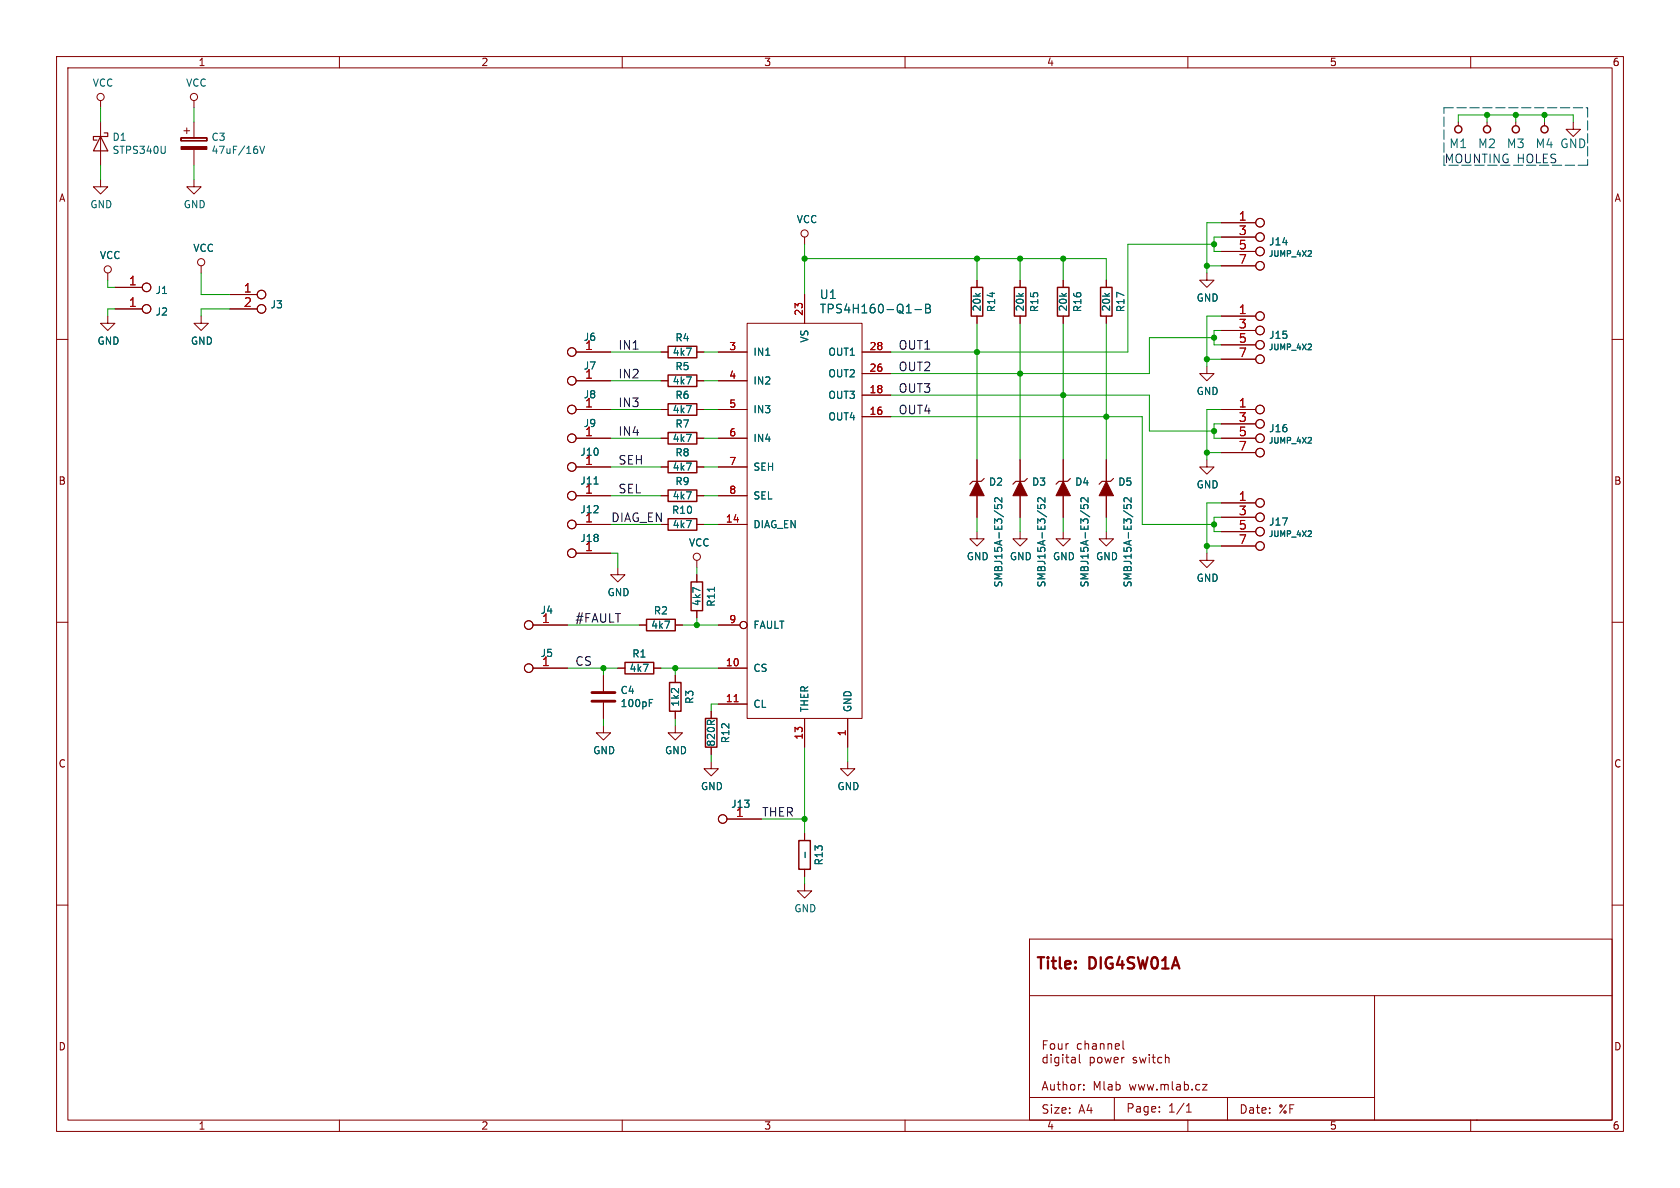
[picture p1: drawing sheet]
<svg xmlns="http://www.w3.org/2000/svg" width="297mm" height="210mm" viewBox="0 0 297 210" stroke-linecap="round" stroke-linejoin="round" font-family="sans-serif">
<g fill="none" stroke="#840000" stroke-width=".18">
<path d="M10 10h277v190h-277zM12 12h273v186h-273zM17.8 17.8v1.3M34.3 17.8v1.3M60 10v2M110 10v2M160 10v2M210 10v2M260 10v2M17.8 31.8v1.2h1.2l-1.2 1.3-1.3-1.3h1.3M17.8 21.6v7.6M32 24.4v.5z"/>
<path d="M32 24.9h4.6zM32 24.4h4.6zM32.5 23.1h1M33 22.6v1M34.3 31.8v1.2h1.3l-1.3 1.3-1.3-1.3h1.3M34.3 21.6v2.8M34.3 26.4v2.8M36.6 24.4v.5zM215.9 39.4h6.1M257.8 21.6v.6M262.9 21.6v.6M268 21.6v.6"/>
<path d="M273 21.6v.6M278.1 21.6v1.3h1.3l-1.3 1.2-1.2-1.2h1.2M10 60h2M19 55.9v1.3h1.3l-1.3 1.2-1.2-1.2h1.2M19 48.3v1.2M20.3 50.8h4.8M20.3 54.6h4.8M35.6 55.9v1.3h1.2l-1.2 1.2-1.3-1.2h1.3M35.6 47v1.3M40.6 52.1h4.9M40.6 54.6h4.9M132.1 57.2h20.3v69.8h-20.3z"/>
<path d="M142.2 41.9v1.3M142.2 52.1v5.1M172.7 49.5v1.3M172.7 55.9v1.3M180.3 49.5v1.3M180.3 55.9v1.3M188 49.5v1.3M188 55.9v1.3M195.6 49.5v1.3M195.6 55.9v1.3M213.4 48.3v1.2h1.2l-1.2 1.3-1.3-1.3h1.3M215.9 41.9h6.1"/>
<path d="M215.9 44.5h6.1M215.9 47h6.1M215.9 55.9h6.1M215.9 58.4h6.1M285 60h2M101.9 72.4h6M101.9 67.3h6M101.9 77.5h6M101.9 62.2h6M116.8 72.4h1.3M116.8 67.3h1.3M116.8 77.5h1.3"/>
<path d="M116.8 62.2h1.3M123.2 72.4h1.3M123.2 67.3h1.3M123.2 77.5h1.3M123.2 62.2h1.3M127 72.4h5.1M127 67.3h5.1M127 77.5h5.1M127 62.2h5.1M152.4 62.2h5.1M152.4 73.7h5.1M152.4 69.9h5.1"/>
<path d="M152.4 66h5.1M213.4 64.8v1.2h1.2l-1.2 1.3-1.3-1.3h1.3M215.9 72.4h6.1M215.9 77.5h6.1M215.9 74.9h6.1M215.9 61h6.1M215.9 63.5h6.1M101.9 92.7h6M101.9 82.6h6M101.9 87.6h6M101.9 97.8h6M116.8 92.7h1.3"/>
<path d="M116.8 82.6h1.3M116.8 87.6h1.3M123.2 92.7h1.3M123.2 99.1v1.2M123.2 82.6h1.3M123.2 87.6h1.3M127 92.7h5.1M127 82.6h5.1M127 87.6h5.1M172.7 94v1.3h1.3l-1.3 1.2-1.3-1.2h1.3M172.7 81.3v3.8M172.7 87.6v3.8"/>
<path d="M180.3 94v1.3h1.3l-1.3 1.2-1.2-1.2h1.2M180.3 81.3v3.8M180.3 87.6v3.8M188 94v1.3h1.2l-1.2 1.2-1.3-1.2h1.3M188 81.3v3.8M188 87.6v3.8M195.6 94v1.3h1.2l-1.2 1.2-1.3-1.2h1.3M195.6 81.3v3.8M195.6 87.6v3.8M213.4 81.3v1.3h1.2l-1.2 1.2-1.3-1.2h1.3M213.4 97.8v1.3h1.2l-1.2 1.2-1.3-1.2h1.3M215.9 88.9h6.1"/>
<path d="M215.9 91.4h6.1M215.9 94h6.1M215.9 96.5h6.1M215.9 80h6.1M10 110h2M94.2 110.5h6.1M94.2 118.1h6.1M106.7 119.4v2.8M109.2 100.3v1.3h1.3l-1.3 1.3-1.3-1.3h1.3M109.2 118.1h1.3M113 110.5h1.3M115.6 118.1h1.2"/>
<path d="M119.4 110.5h1.2M119.4 119.4v1.3M123.2 101.6v1.3M123.2 108v1.2M127 110.5h3.8M127 118.1h5.1M285 110h2M106.7 128.3v1.2h1.2l-1.2 1.3-1.3-1.3h1.3M106.7 124.2v2.8M119.4 128.3v1.2h1.2l-1.2 1.3-1.3-1.3h1.3M119.4 125.7v1.3M125.7 134.6v1.3h1.3l-1.3 1.3-1.2-1.3h1.2"/>
<path d="M125.7 125.7v1.3M125.7 132.1v1.3M127 124.5h5.1M142.2 127v5.1M149.9 134.6v1.3h1.2l-1.2 1.3-1.3-1.3h1.3M149.9 127v5.1M10 160h2M128.5 144.8h6.1M142.2 156.2v1.3h1.3l-1.3 1.3-1.2-1.3h1.2M142.2 147.3v1.3M142.2 153.7v1.2M285 160h2"/>
<path d="M182 166h103v32h-103zM182 176h103M243 176v22M60 198v2M110 198v2M160 198v2M182 194h61M184.4 187.6l.3 .3 .4-.1M184.5 184.7h.5M185.1 186.4v1.5M185.2 184h-.7v1.5M185.7 184.8l.3-.3 .3 .1 .2 .2"/>
<path d="M185.8 186.9v1M186.5 187.6l.2 .3 .5-.1M187.1 184.5v.8M187.2 186.9v1.2l-.3 .3-.4-.1M187.7 184.5v1M187.9 186.9v1M188.5 184.5v1M188.6 187.7l.4 .2M188.9 184.5l-.3 .1-.1 .2M189.5 187h.5l.1 .9M190.1 187.3h-.5a.29 .29 0 0 0-.2 .3 .29 .29 0 0 0 .2 .3l.5-.1M190.8 186.4v1.3l.2 .2"/>
<path d="M191.2 184.6l-.5-.1-.2 .3v.4l.1 .2h.6M191.6 192.6v.1M191.6 191.8v.1M191.8 184.6l.2-.1 .4 .1 .1 .9M191.8 184v1.5M192.7 187l.5-.1 .3 .3v.4l-.2 .2h-.6M192.7 186.9v1.5M193.2 184.6h.5l.1 .9M193.8 184.8l-.5 .1a.29 .29 0 0 0-.2 .3 .29 .29 0 0 0 .2 .3l.5-.1M194.2 187l.3-.1 .3 .3v.4l-.3 .3-.3-.1-.2-.2v-.4zM194.5 184.6l.2-.1 .4 .1 .1 .9M194.5 184.5v1"/>
<path d="M195.3 186.9l.3 1 .3-.7 .3 .7 .3-1M195.9 184.6l.2-.1 .4 .1v.9M195.9 184.5v1M197 187.4l.7-.1-.1-.3-.4-.1-.2 .2v.7h.6M197 194v4M197.2 185l.7-.2-.1-.2-.4-.1-.2 .2v.7h.6M198.3 186.9v1M198.5 184v1.3l.2 .2M198.7 186.9l-.2 .1-.2 .2M200.9 187l-.4-.1-.2 .2 .1 .2 .5 .2v.3h-.6M201.5 186.9l.2 1 .3-.7 .3 .7 .3-1M203.2 186.4v.1"/>
<path d="M203.2 186.9v1M203.7 186.9h.5M203.9 186.4v1.3l.3 .2M205 196.5v.1M205 195.7v.1M205.4 187l-.4-.1-.3 .3v.4l.1 .2h.6M206 187l.2-.1 .4 .1 .1 .9M206 186.4v1.5M209.7 196.6h.9M209.7 195.5l.5-.4v1.5M210 198v2M212.6 191.7h.8l-.8 1h.8"/>
<path d="M217 194v4M260 198v2M261 198h.1"/>
<circle cx="17.8" cy="17.1" r=".63"/>
<circle cx="34.3" cy="17.1" r=".63"/>
<circle cx="222.8" cy="39.4" r=".76"/>
<circle cx="19" cy="47.6" r=".63"/>
<circle cx="25.9" cy="50.8" r=".76"/>
<circle cx="25.9" cy="54.6" r=".76"/>
<circle cx="35.6" cy="46.4" r=".63"/>
<circle cx="46.2" cy="54.6" r=".76"/>
<circle cx="46.2" cy="52.1" r=".76"/>
<circle cx="142.2" cy="41.3" r=".63"/>
<circle cx="222.8" cy="58.4" r=".76"/>
<circle cx="222.8" cy="44.4" r=".76"/>
<circle cx="222.8" cy="55.9" r=".76"/>
<circle cx="222.8" cy="47" r=".76"/>
<circle cx="222.8" cy="41.9" r=".76"/>
<circle cx="101.1" cy="62.2" r=".76"/>
<circle cx="101.1" cy="67.3" r=".76"/>
<circle cx="101.1" cy="72.4" r=".76"/>
<circle cx="101.1" cy="77.5" r=".76"/>
<circle cx="222.8" cy="74.9" r=".76"/>
<circle cx="222.8" cy="61" r=".76"/>
<circle cx="222.8" cy="77.5" r=".76"/>
<circle cx="222.8" cy="72.4" r=".76"/>
<circle cx="222.8" cy="63.5" r=".76"/>
<circle cx="101.1" cy="87.6" r=".76"/>
<circle cx="101.1" cy="92.7" r=".76"/>
<circle cx="101.1" cy="97.8" r=".76"/>
<circle cx="101.1" cy="82.5" r=".76"/>
<circle cx="123.2" cy="98.4" r=".63"/>
<circle cx="222.8" cy="94" r=".76"/>
<circle cx="222.8" cy="80" r=".76"/>
<circle cx="222.8" cy="96.5" r=".76"/>
<circle cx="222.8" cy="88.9" r=".76"/>
<circle cx="222.8" cy="91.4" r=".76"/>
<circle cx="93.5" cy="110.5" r=".76"/>
<circle cx="93.5" cy="118.1" r=".76"/>
<circle cx="131.4" cy="110.5" r=".63"/>
<circle cx="127.8" cy="144.8" r=".76"/>
</g>
<g fill="none" stroke="#840000" stroke-width=".25">
<path d="M171.7 50.8h2v5.1h-2zM179.3 50.8h2.1v5.1h-2.1zM186.9 50.8h2.1v5.1h-2.1zM194.6 50.8h2v5.1h-2zM118.1 71.4h5.1v2h-5.1zM118.1 66.3h5.1v2h-5.1zM118.1 76.5h5.1v2h-5.1zM118.1 61.2h5.1v2h-5.1zM118.1 91.7h5.1v2h-5.1zM118.1 81.5h5.1v2.1h-5.1zM118.1 86.6h5.1v2h-5.1zM110.5 117.1h5.1v2h-5.1z"/>
<path d="M114.3 109.5h5.1v2h-5.1zM122.2 102.9h2v5.1h-2zM118.4 120.7h2v5h-2zM124.7 127h2v5.1h-2zM141.2 148.6h2.1v5.1h-2.1z"/>
<circle cx="257.8" cy="22.9" r=".63"/>
<circle cx="262.9" cy="22.9" r=".63"/>
<circle cx="268" cy="22.9" r=".63"/>
<circle cx="273" cy="22.9" r=".63"/>
</g>
<path d="M17.8 24.1l1.2 2.6h-2.5zM18.4 23.5h.6v.6h-2.5v.7h.6M174 84.6l-.5 .5h-1.5l-.6 .5M181.6 84.6l-.5 .5h-1.5l-.5 .5M189.2 84.6l-.5 .5h-1.5l-.5 .5M196.8 84.6l-.5 .5h-1.5l-.5 .5" fill="none" stroke="#840000" stroke-width=".2"/>
<g fill="#840000" stroke="#840000" stroke-width=".18">
<path d="M172.7 85.1l1.3 2.5h-2.6z"/>
<path d="M188 85.1l1.2 2.5h-2.5z"/>
<path d="M32 25.9h4.6v.5h-4.6z"/>
<path d="M195.6 85.1l1.2 2.5h-2.5z"/>
<path d="M180.3 85.1l1.3 2.5h-2.5z"/>
</g>
<g fill="none" stroke="#006464" stroke-width=".18">
<path d="M29.2 25.9v1l-.1 .2M45.5 26.5v.5M45.9 25.9l.4 1.2 .5-1.2M161.7 54.7h1.2M163.6 53.8h.5l.3 .1v.3l-.3 .3a.41 .41 0 0 1 .4 .4 .41 .41 0 0 1-.3 .4h-.6zM163.6 54.5h.5M231.2 45.3h.6M231.8 44.4v.3M231.2 78.3h.6M231.2 61.8h.6M231.8 60.9v.3M231.8 77.4v.4"/>
<path d="M105 85.6h.7M175.8 90.3l1.6 1.1M175.8 89.3v.6h.6l-.1-.2 .1-.4 .2-.1 .4 .1 .1 .1-.1 .5M177.1 88v.8l-.9-.8-.4 .2 .2 .5M183.4 90.3l1.6 1.1M183.5 89.3v.6h.6l-.2-.2 .1-.4 .2-.1 .4 .1 .1 .1-.1 .5M184.7 88v.8l-.9-.8-.3 .2 .1 .5M191 90.3l1.7 1.1M191.1 89.3v.6h.6l-.1-.2v-.4l.2-.1 .4 .1 .1 .1-.1 .5M192.3 88v.8l-.9-.8-.3 .2 .1 .5M198.6 90.3l1.7 1.1M198.7 89.3v.6h.6l-.1-.2v-.4l.2-.1 .4 .1 .2 .1-.2 .5"/>
<path d="M200 88v.8l-.9-.8-.4 .2 .1 .5M231.2 94.8h.6M231.8 93.9v.4M126.3 103.8v.7M114.8 124.2h.4M114.8 123.6h.6M142.3 150.6v1"/>
</g>
<path d="M104.6 124h4.1M104.6 122.4h4.1" fill="none" stroke="#840000" stroke-width=".51"/>
<path d="M129.8 124h.7" fill="none" stroke="#a90000" stroke-width=".18"/>
<path d="M255.3 19.1h25.4M280.7 19.1v10.1M255.3 29.2v-10.1M280.7 29.2h-25.4" fill="none" stroke="#0000c2" stroke-width=".18" stroke-dasharray="1.7 .6"/>
<g fill="none" stroke="#009600" stroke-width=".18">
<path d="M17.8 19.1v2.5M34.3 19.1v2.5M17.8 29.2v2.6M34.3 29.2v2.6M215.9 39.4h-2.5v8.9M257.8 21.6v-1.3h20.3v1.3M262.9 20.3v1.3M268 20.3v1.3M273 20.3v1.3M19 49.5v1.3h1.3M20.3 54.6h-1.3v1.3M35.6 48.3v3.8h5"/>
<path d="M40.6 54.6h-5v1.3M142.2 43.2v8.9M142.2 45.7h53.4v3.8M172.7 45.7v3.8M172.7 57.2v24.1M180.3 45.7v3.8M180.3 57.2v24.1M188 45.7v3.8M188 57.2v24.1M195.6 57.2v24.1M213.4 47h2.5M214.6 59.7h-11.4v6.3h-45.7"/>
<path d="M214.6 43.2h-15.2v19h-41.9M215.9 41.9h-1.3v2.6h1.3M215.9 58.4h-1.3v2.6h1.3M215.9 55.9h-2.5v8.9M107.9 72.4h8.9M107.9 77.5h8.9M107.9 62.2h8.9M107.9 67.3h8.9M124.5 72.4h2.5M124.5 77.5h2.5M124.5 62.2h2.5M124.5 67.3h2.5"/>
<path d="M157.5 73.7h44.4v19h12.7M157.5 69.9h45.7v6.3h11.4M213.4 63.5h2.5M215.9 74.9h-1.3v2.6h1.3M215.9 72.4h-2.5v8.9M107.9 92.7h8.9M107.9 87.6h8.9M107.9 82.6h8.9M107.9 97.8h1.3v2.5M124.5 92.7h2.5M124.5 87.6h2.5M124.5 82.6h2.5"/>
<path d="M172.7 91.4v2.6M180.3 91.4v2.6M188 91.4v2.6M195.6 91.4v2.6M213.4 80h2.5M213.4 96.5h2.5M215.9 91.4h-1.3v2.6h1.3M215.9 88.9h-2.5v8.9M100.3 118.1h8.9M100.3 110.5h12.7M106.7 118.1v1.3M116.8 118.1h10.2"/>
<path d="M119.4 118.1v1.3M120.6 110.5h6.4M123.2 100.3v1.3M123.2 109.2v1.3M106.7 127v1.3M119.4 127v1.3M125.7 133.4v1.2M127 124.5h-1.3v1.2M142.2 132.1v15.2M149.9 132.1v2.5M134.6 144.8h7.6M142.2 154.9v1.3"/>
</g>
<g fill="#009600" stroke="#009600" stroke-width=".18">
<circle cx="214.6" cy="43.2" r=".46"/>
<circle cx="213.4" cy="63.5" r=".46"/>
<circle cx="195.6" cy="73.7" r=".46"/>
<circle cx="180.3" cy="66" r=".46"/>
<circle cx="188" cy="69.9" r=".46"/>
<circle cx="188" cy="45.7" r=".46"/>
<circle cx="106.7" cy="118.1" r=".46"/>
<circle cx="119.4" cy="118.1" r=".46"/>
<circle cx="123.2" cy="110.5" r=".46"/>
<circle cx="268" cy="20.3" r=".46"/>
<circle cx="262.9" cy="20.3" r=".46"/>
<circle cx="214.6" cy="59.7" r=".46"/>
<circle cx="213.4" cy="47" r=".46"/>
<circle cx="273" cy="20.3" r=".46"/>
<circle cx="142.2" cy="144.8" r=".46"/>
<circle cx="180.3" cy="45.7" r=".46"/>
<circle cx="142.2" cy="45.7" r=".46"/>
<circle cx="172.7" cy="45.7" r=".46"/>
<circle cx="172.7" cy="62.2" r=".46"/>
<circle cx="213.4" cy="96.5" r=".46"/>
<circle cx="214.6" cy="76.2" r=".46"/>
<circle cx="214.6" cy="92.7" r=".46"/>
<circle cx="213.4" cy="80" r=".46"/>
</g>
<g font-size="2.8" fill="#840000">
<text x="183" y="171.9">Title:</text>
<text x="192.7" y="171.9">DIG4SW01A</text>
</g>
<text font-size="2.1" fill="#0000c2" x="255.3" y="29">MOUNTING HOLES</text>
<g font-size="2.1" fill="#006464">
<text x="256.1" y="26.4">M1</text>
<text x="261.2" y="26.4">M2</text>
<text x="266.3" y="26.4">M3</text>
<text x="271.4" y="26.4">M4 GND</text>
<text x="144.8" y="53.1">U1</text>
<text x="144.8" y="55.6">TPS4H160-Q1-B</text>
</g>
<g font-size="2.1" fill="#a90000">
<text x="218.9" y="39.1">1</text>
<text x="218.9" y="41.7">3</text>
<text x="218.9" y="44.2">5</text>
<text x="218.9" y="46.7">7</text>
<text x="22.7" y="50.5">1</text>
<text x="43" y="51.8">1</text>
<text x="22.7" y="54.4">1</text>
<text x="43" y="54.4">2</text>
<text x="218.9" y="55.6">1</text>
<text x="218.9" y="58.2">3</text>
<text x="103.3" y="62">1</text>
<text x="218.9" y="60.7">5</text>
<text x="218.9" y="63.2">7</text>
<text x="103.3" y="67.1">1</text>
<text x="103.3" y="77.2">1</text>
<text x="103.3" y="72.1">1</text>
<text x="218.9" y="72.1">1</text>
<text x="218.9" y="74.7">3</text>
<text x="218.9" y="77.2">5</text>
<text x="103.3" y="82.3">1</text>
<text x="218.9" y="79.8">7</text>
<text x="103.3" y="87.4">1</text>
<text x="218.9" y="88.6">1</text>
<text x="103.3" y="92.5">1</text>
<text x="218.9" y="91.2">3</text>
<text x="218.9" y="93.7">5</text>
<text x="103.3" y="97.5">1</text>
<text x="218.9" y="96.3">7</text>
<text x="95.7" y="110.2">1</text>
<text x="95.7" y="117.9">1</text>
<text x="130" y="144.5">1</text>
</g>
<g font-size="2.1" fill="#0f0f0f">
<text x="109.2" y="61.9">IN1</text>
<text x="158.7" y="65.7">OUT2</text>
<text x="158.7" y="61.9">OUT1</text>
<text x="109.2" y="67">IN2</text>
<text x="158.7" y="69.5">OUT3</text>
<text x="109.2" y="72.1">IN3</text>
<text x="109.2" y="77.2">IN4</text>
<text x="158.7" y="73.3">OUT4</text>
<text x="109.2" y="82.2">SEH</text>
<text x="109.2" y="87.3">SEL</text>
<text x="107.9" y="92.4">DIAG_EN</text>
<text x="101.6" y="110.2">#FAULT</text>
<text x="101.6" y="117.8">CS</text>
<text x="134.6" y="144.5">THER</text>
</g>
<g font-size="2.1" fill="#840000">
<text x="184" y="187">Four</text>
<text x="184" y="193">Author:</text>
<text x="184" y="197.1">Size:</text>
<text x="190.7" y="197.1">A4</text>
<text x="193.2" y="193">Mlab</text>
<text x="199" y="196.9">Page:</text>
<text x="199.7" y="193">www.mlab.cz</text>
<text x="206.5" y="196.9">1/1</text>
<text x="219" y="197.1">Date:</text>
<text x="226" y="197.1">%F</text>
</g>
<g font-size="1.8" fill="#840000">
<text x="35" y="11.9">1</text>
<text x="85" y="11.9">2</text>
<text x="135" y="11.9">3</text>
<text x="185" y="11.9">4</text>
<text x="235" y="11.9">5</text>
<text x="285" y="11.9">6</text>
<text x="10.3" y="35.9">A</text>
<text x="285.3" y="35.9">A</text>
<text x="10.3" y="85.9">B</text>
<text x="285.3" y="85.9">B</text>
<text x="10.3" y="135.9">C</text>
<text x="285.3" y="135.9">C</text>
<text x="10.3" y="185.9">D</text>
<text x="285.3" y="185.9">D</text>
<text x="35" y="199.9">1</text>
<text x="85" y="199.9">2</text>
<text x="135" y="199.9">3</text>
<text x="185" y="199.9">4</text>
<text x="235" y="199.9">5</text>
<text x="285" y="199.9">6</text>
</g>
<g font-size="1.8" fill="#006464">
<text x="16.3" y="15.5">VCC</text>
<text x="32.8" y="15.5">VCC</text>
<text x="19.8" y="25.1">D1</text>
<text x="19.8" y="27.4">STPS340U</text>
<text x="37.3" y="25.1">C3</text>
<text x="37.3" y="27.4">47uF/16V</text>
<text x="15.9" y="37">GND</text>
<text x="32.4" y="37">GND</text>
<text x="140.8" y="39.6">VCC</text>
<text x="17.6" y="46">VCC</text>
<text x="34.1" y="44.7">VCC</text>
<text x="224.3" y="43.6">J14</text>
<text x="27.4" y="52.2">J1</text>
<text x="211.5" y="53.5">GND</text>
<text x="27.4" y="56">J2</text>
<text x="47.7" y="54.7">J3</text>
<text x="173.6" y="55.2" transform="rotate(-90 173.6 55.2)">20k</text>
<text x="176.1" y="55.3" transform="rotate(-90 176.1 55.3)">R14</text>
<text x="181.2" y="55.2" transform="rotate(-90 181.2 55.2)">20k</text>
<text x="183.7" y="55.3" transform="rotate(-90 183.7 55.3)">R15</text>
<text x="188.8" y="55.2" transform="rotate(-90 188.8 55.2)">20k</text>
<text x="191.4" y="55.3" transform="rotate(-90 191.4 55.3)">R16</text>
<text x="196.4" y="55.2" transform="rotate(-90 196.4 55.2)">20k</text>
<text x="199" y="55.3" transform="rotate(-90 199 55.3)">R17</text>
<text x="17.1" y="61.1">GND</text>
<text x="33.7" y="61.1">GND</text>
<text x="103.1" y="65.5">J7</text>
<text x="103.1" y="60.5">J6</text>
<text x="118.8" y="63.1">4k7</text>
<text x="119.3" y="65.6">R5</text>
<text x="119.3" y="60.6">R4</text>
<text x="133.1" y="63.1">IN1</text>
<text x="143.1" y="60.7" transform="rotate(-90 143.1 60.7)">VS</text>
<text x="146.3" y="63.1">OUT1</text>
<text x="224.3" y="60.1">J15</text>
<text x="103.1" y="70.6">J8</text>
<text x="118.8" y="68.2">4k7</text>
<text x="119.3" y="70.7">R6</text>
<text x="133.1" y="68.2">IN2</text>
<text x="146.3" y="70.7">OUT3</text>
<text x="146.3" y="66.9">OUT2</text>
<text x="211.5" y="70">GND</text>
<text x="103.1" y="75.7">J9</text>
<text x="118.8" y="73.3">4k7</text>
<text x="119.3" y="75.8">R7</text>
<text x="133.1" y="73.3">IN3</text>
<text x="146.3" y="74.5">OUT4</text>
<text x="224.3" y="76.6">J16</text>
<text x="102.5" y="80.8">J10</text>
<text x="118.8" y="78.3">4k7</text>
<text x="118.8" y="83.4">4k7</text>
<text x="119.3" y="80.9">R8</text>
<text x="133.1" y="78.3">IN4</text>
<text x="133.1" y="83.4">SEH</text>
<text x="102.5" y="85.9">J11</text>
<text x="118.8" y="88.5">4k7</text>
<text x="119.3" y="86">R9</text>
<text x="133.1" y="88.5">SEL</text>
<text x="174.7" y="86.1">D2</text>
<text x="182.4" y="86.1">D3</text>
<text x="190" y="86.1">D4</text>
<text x="197.6" y="86.1">D5</text>
<text x="211.5" y="86.5">GND</text>
<text x="102.5" y="90.9">J12</text>
<text x="118.7" y="91">R10</text>
<text x="118.8" y="93.6">4k7</text>
<text x="133.1" y="93.6">DIAG_EN</text>
<text x="224.3" y="93.1">J17</text>
<text x="102.5" y="96">J18</text>
<text x="121.7" y="96.8">VCC</text>
<text x="170.8" y="99.2">GND</text>
<text x="178.4" y="99.2">GND</text>
<text x="186.1" y="99.2">GND</text>
<text x="193.7" y="99.2">GND</text>
<text x="107.3" y="105.6">GND</text>
<text x="124.1" y="107.2" transform="rotate(-90 124.1 107.2)">4k7</text>
<text x="126.6" y="107.4" transform="rotate(-90 126.6 107.4)">R11</text>
<text x="177.4" y="103.9" transform="rotate(-90 177.4 103.9)">SMBJ15A-E3/52</text>
<text x="185" y="103.9" transform="rotate(-90 185 103.9)">SMBJ15A-E3/52</text>
<text x="192.6" y="103.9" transform="rotate(-90 192.6 103.9)">SMBJ15A-E3/52</text>
<text x="200.3" y="103.9" transform="rotate(-90 200.3 103.9)">SMBJ15A-E3/52</text>
<text x="211.5" y="103">GND</text>
<text x="95.5" y="108.7">J4</text>
<text x="115" y="111.4">4k7</text>
<text x="115.5" y="108.8">R2</text>
<text x="133.1" y="111.4">FAULT</text>
<text x="95.5" y="116.3">J5</text>
<text x="111.2" y="119">4k7</text>
<text x="111.7" y="116.4">R1</text>
<text x="133.1" y="119">CS</text>
<text x="109.6" y="122.9">C4</text>
<text x="109.6" y="125.2">100pF</text>
<text x="120.2" y="125" transform="rotate(-90 120.2 125)">1k2</text>
<text x="122.8" y="124.5" transform="rotate(-90 122.8 124.5)">R3</text>
<text x="133.1" y="125.3">CL</text>
<text x="143.1" y="126" transform="rotate(-90 143.1 126)">THER</text>
<text x="150.7" y="126" transform="rotate(-90 150.7 126)">GND</text>
<text x="129.1" y="131.5" transform="rotate(-90 129.1 131.5)">R12</text>
<text x="104.8" y="133.5">GND</text>
<text x="117.5" y="133.5">GND</text>
<text x="126.6" y="132.1" transform="rotate(-90 126.6 132.1)">820R</text>
<text x="123.8" y="139.9">GND</text>
<text x="129.2" y="143">J13</text>
<text x="148" y="139.9">GND</text>
<text x="145.6" y="153.1" transform="rotate(-90 145.6 153.1)">R13</text>
<text x="140.3" y="161.5">GND</text>
</g>
<g font-size="1.8" fill="#a90000">
<text x="142" y="55.9" transform="rotate(-90 142 55.9)">23</text>
<text x="128.8" y="62">3</text>
<text x="153.6" y="65.8">26</text>
<text x="153.6" y="62">28</text>
<text x="128.8" y="67.1">4</text>
<text x="153.6" y="69.6">18</text>
<text x="128.8" y="72.1">5</text>
<text x="128.8" y="77.2">6</text>
<text x="153.6" y="73.4">16</text>
<text x="128.8" y="82.3">7</text>
<text x="128.8" y="87.4">8</text>
<text x="128.2" y="92.5">14</text>
<text x="128.8" y="110.2">9</text>
<text x="128.2" y="117.9">10</text>
<text x="128.2" y="124.2">11</text>
<text x="142" y="130.9" transform="rotate(-90 142 130.9)">13</text>
<text x="149.6" y="130.2" transform="rotate(-90 149.6 130.2)">1</text>
</g>
<g font-size="1.4" fill="#006464">
<text x="224.2" y="45.6">JUMP_4X2</text>
<text x="224.2" y="62.1">JUMP_4X2</text>
<text x="224.2" y="78.6">JUMP_4X2</text>
<text x="224.2" y="95.1">JUMP_4X2</text>
</g>
</svg>
